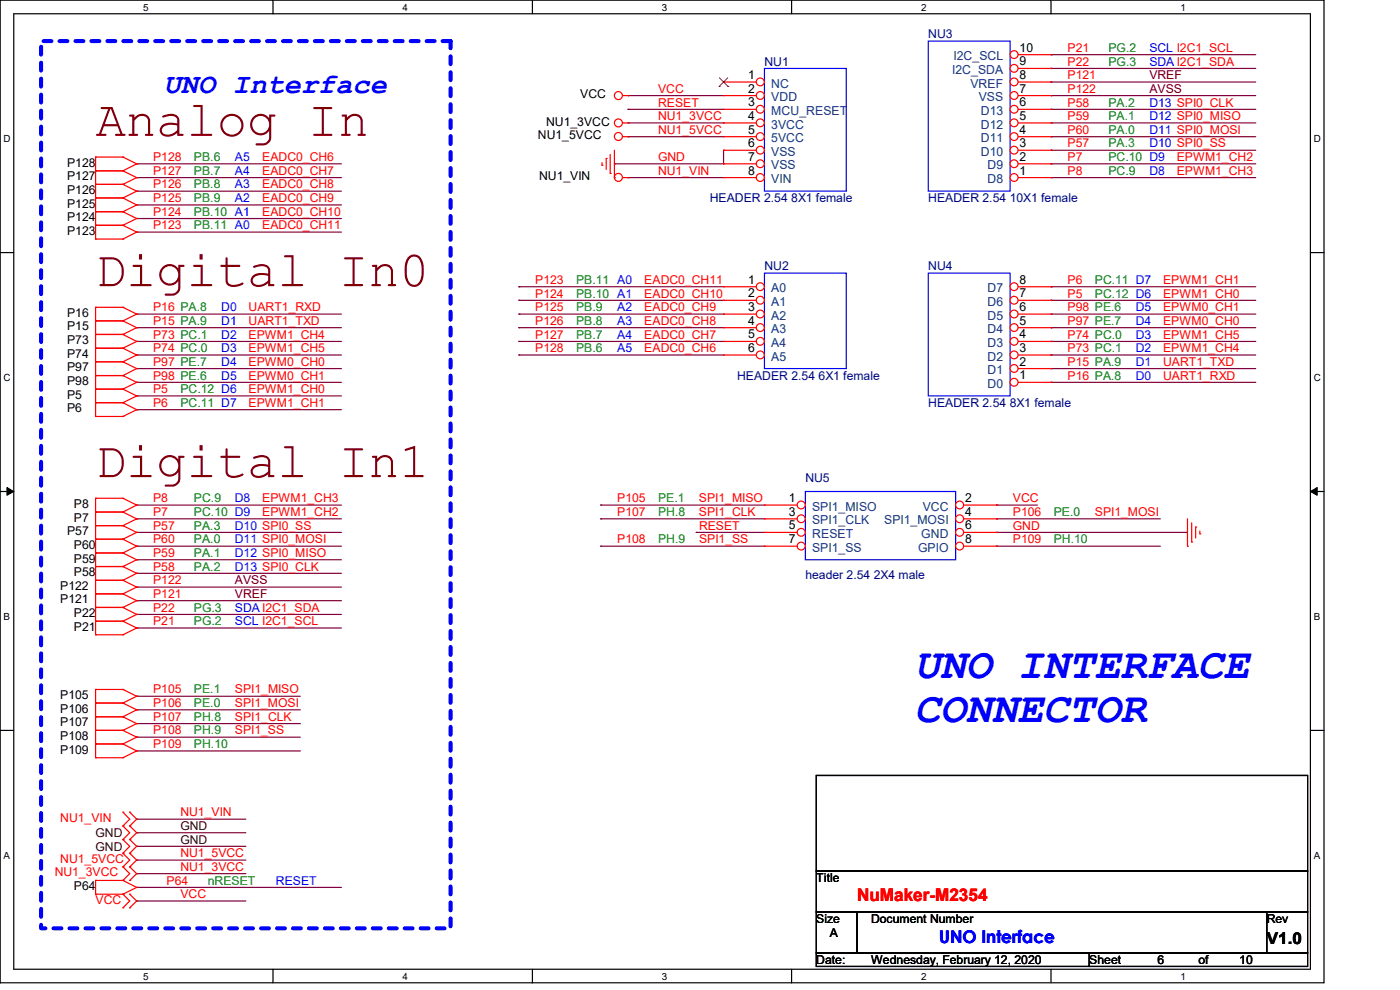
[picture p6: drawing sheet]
<svg xmlns="http://www.w3.org/2000/svg" width="297mm" height="210mm" viewBox="0 0 297 210" stroke-linecap="round" stroke-linejoin="round" font-family="sans-serif">
<path d="M0 0h280.9v208.5h-280.9zM2.9 2.9h275.1v202.7h-275.1z" fill="none" stroke="#000" stroke-width=".25"/>
<g fill="#fff">
<path d="M30.4 .3h1.1v2.4h-1.1z"/>
<path d="M30.4 205.9h1.1v2.3h-1.1z"/>
</g>
<path d="M57.9 0v2.9M57.9 205.6v2.9" fill="none" stroke="#000" stroke-width=".25"/>
<g fill="#fff">
<path d="M85.4 .3h1.1v2.4h-1.1z"/>
<path d="M85.4 205.9h1.1v2.3h-1.1z"/>
</g>
<path d="M112.9 0v2.9M112.9 205.6v2.9" fill="none" stroke="#000" stroke-width=".25"/>
<g fill="#fff">
<path d="M140.4 .3h1.2v2.4h-1.2z"/>
<path d="M140.4 205.9h1.2v2.3h-1.2z"/>
</g>
<path d="M167.9 0v2.9M167.9 205.6v2.9" fill="none" stroke="#000" stroke-width=".25"/>
<g fill="#fff">
<path d="M195.4 .3h1.2v2.4h-1.2z"/>
<path d="M195.4 205.9h1.2v2.3h-1.2z"/>
</g>
<path d="M223 0v2.9M223 205.6v2.9" fill="none" stroke="#000" stroke-width=".25"/>
<g fill="#fff">
<path d="M250.4 .3h1.2v2.4h-1.2z"/>
<path d="M250.4 205.9h1.2v2.3h-1.2z"/>
<path d="M.8 28.2h1.4v2.4h-1.4z"/>
<path d="M278.7 28.2h1.5v2.4h-1.5z"/>
<path d="M.8 78.9h1.4v2.3h-1.4z"/>
<path d="M278.7 78.9h1.5v2.3h-1.5z"/>
</g>
<path d="M0 53.6h2.9M278 53.6h2.9" fill="none" stroke="#000" stroke-width=".25"/>
<g fill="#fff">
<path d="M.8 129.6h1.3v2.3h-1.3z"/>
<path d="M278.7 129.6h1.4v2.3h-1.4z"/>
</g>
<path d="M0 104.3h2.9M278 104.3h2.9" fill="none" stroke="#000" stroke-width=".25"/>
<path d="M1.5 103.4l1.4 .9-1.4 .8zM278 104.3l1.4-.9v1.7z" fill="#000" stroke="#000" stroke-width=".21"/>
<g fill="#fff">
<path d="M.8 180.3h1.3v2.3h-1.3z"/>
<path d="M278.7 180.3h1.4v2.3h-1.4z"/>
</g>
<path d="M0 154.9h2.9M278 154.9h2.9M173.2 164.5h104.2v20.3h-104.2zM173.2 184.8h104.2v8.7h-104.2zM173.2 193.5h8.7v8.6h-8.7zM181.9 193.5h86.8v8.6h-86.8zM268.7 193.5h8.7v8.6h-8.7zM173.2 202.1h57.9v2.9h-57.9zM231.1 202.1h46.3v2.9h-46.3z" fill="none" stroke="#000" stroke-width=".25"/>
<path d="M8.7 8.7h86.9v188.2h-86.9z" fill="none" stroke="#00f" stroke-width=".85" stroke-dasharray="1.7 1.7"/>
<g fill="none" stroke="#800040" stroke-width=".25">
<path d="M223 17.4h.1M223 14.5h.1M223 11.6h.1M223 17.4h43.4M223 14.5h43.4M223 11.6h43.4M29 34.8h.1M29 37.7h.1M29 34.8h43.4M29 37.7h43.4M130.3 34.8h.1M133.2 23.2h.1"/>
<path d="M133.2 29h.1M133.2 20.3h.1M133.2 26.1h.1M133.2 37.7h.1M133.2 23.2h20.3M133.2 29h20.3M133.2 20.3h20.3M133.2 26.1h20.3M133.2 37.7h20.3M153.5 31.9h.1M153.5 31.9v2.9h-23.2M223 20.3h.1"/>
<path d="M223 37.7h.1M223 34.8h.1M223 31.9h.1M223 29h.1M223 26.1h.1M223 23.2h.1M223 23.2h43.4M223 29h43.4M223 20.3h43.4M223 34.8h43.4M223 26.1h43.4M223 37.7h43.4"/>
<path d="M223 31.9h43.4M29 40.6h.1M29 43.5h.1M29 46.4h.1M29 49.2h.1M29 40.6h43.4M29 43.5h43.4M29 46.4h43.4M29 49.2h43.4M29 75.3h.1M29 78.2h.1M29 72.4h.1"/>
<path d="M29 69.5h.1M29 66.6h.1M29 66.6h43.4M29 69.5h43.4M29 72.4h43.4M29 75.3h43.4M29 78.2h43.4M110.1 60.8h.1M110.1 63.7h.1M110.1 66.6h.1M110.1 69.5h.1M110.1 72.4h.1"/>
<path d="M110.1 75.3h.1M110.1 60.8h43.4M110.1 63.7h43.4M110.1 66.6h43.4M110.1 69.5h43.4M110.1 72.4h43.4M110.1 75.3h43.4M223 78.2h.1M223 75.3h.1M223 72.4h.1M223 69.5h.1M223 66.6h.1"/>
<path d="M223 63.7h.1M223 60.8h.1M223 60.8h43.4M223 63.7h43.4M223 66.6h43.4M223 69.5h43.4M223 72.4h43.4M223 75.3h43.4M223 78.2h43.4M29 86.9h.1M29 81.1h.1M29 84h.1"/>
<path d="M29 81.1h43.4M29 86.9h43.4M29 84h43.4M223 81.1h.1M223 81.1h43.4M29 107.1h.1M29 110.1h.1M29 112.9h.1M29 115.9h.1M29 118.7h.1M29 112.9h43.4M29 110.1h43.4"/>
<path d="M29 107.1h43.4M29 115.9h43.4M29 118.7h43.4M127.4 110.1h.1M127.4 107.1h.1M127.4 115.9h.1M127.4 110.1h34.8M127.4 107.1h34.8M127.4 115.9h34.8M147.7 112.9h.1M147.7 112.9h14.5M211.4 112.9h.1"/>
<path d="M211.4 110.1h.1M211.4 107.1h.1M211.4 115.9h.1M211.4 112.9h40.5M211.4 110.1h34.8M211.4 107.1h8.7M211.4 115.9h34.8M29 121.6h.1M29 124.5h.1M29 133.2h.1M29 130.3h.1M29 127.4h.1"/>
<path d="M29 121.6h43.4M29 124.5h43.4M29 133.2h43.4M29 130.3h43.4M29 127.4h43.4M29 150.6h.1M29 147.7h.1M29 153.5h.1M29 156.4h.1M29 159.3h.1M29 150.6h34.7M29 147.7h34.7"/>
<path d="M29 153.5h34.7M29 156.4h34.7M29 159.3h34.7M29 176.7h.1M29 179.5h.1M29 173.8h.1M29 176.7h23.2M29 179.5h23.2M29 173.8h23.2M29 182.5h.1M29 185.3h.1M29 191.1h.1"/>
<path d="M29 188.3h.1M29 182.5h23.2M29 185.3h23.2M29 191.1h23.2M29 188.3h43.4"/>
</g>
<g fill="none" stroke="#f00" stroke-width=".25">
<path d="M20.3 36.2h.1M20.3 33.3h.1M20.3 39.1h.1M20.3 33.3v17.4M20.3 33.3h5.8M20.3 36.2h5.8M20.3 39.1h5.8M26.1 33.3h.1M26.1 36.2h.1M26.1 39.1h.1M26.1 33.3l2.9 1.5M26.1 36.2l2.9 1.5"/>
<path d="M26.1 39.1l2.9 1.5M29 34.8h.1M29 37.7h.1M29 34.8l-2.9 1.4M29 37.7l-2.9 1.4M127.7 35.1h.1M127.7 34.5v.6M128.6 33.6h.1M128.6 33.6v2.3M129.5 36.8h.1M129.5 32.8v4M130.3 37.7h.1"/>
<path d="M130.3 31.9v5.8M132.1 37.7h1.1M132.1 20.3h1.1M132.1 26.1h1.1M132.1 29h1.1M133.2 37.7h.1M133.2 20.3h.1M133.2 26.1h.1M133.2 29h.1M20.3 42h.1M20.3 44.9h.1M20.3 50.7h.1"/>
<path d="M20.3 47.8h.1M20.3 42h5.8M20.3 44.9h5.8M20.3 47.8h5.8M20.3 50.7h5.8M26.1 42h.1M26.1 44.9h.1M26.1 47.8h.1M26.1 50.7h.1M26.1 42l2.9 1.5M26.1 47.8l2.9 1.4M26.1 44.9l2.9 1.5"/>
<path d="M29 40.6h.1M29 43.5h.1M29 49.2h.1M29 46.4h.1M29 40.6l-2.9 1.4M29 43.5l-2.9 1.4M29 49.2l-2.9 1.5M29 46.4l-2.9 1.4M20.3 79.7h.1M20.3 76.8h.1M20.3 73.9h.1M20.3 71h.1"/>
<path d="M20.3 68.1h.1M20.3 65.2h.1M20.3 65.2v23.1M20.3 79.7h5.8M20.3 73.9h5.8M20.3 76.8h5.8M20.3 71h5.8M20.3 68.1h5.8M20.3 65.2h5.8M26.1 79.7h.1M26.1 73.9h.1M26.1 76.8h.1"/>
<path d="M26.1 71h.1M26.1 68.1h.1M26.1 65.2h.1M26.1 79.7l2.9 1.4M26.1 73.9l2.9 1.4M26.1 76.8l2.9 1.4M26.1 71l2.9 1.4M26.1 68.1l2.9 1.4M26.1 65.2l2.9 1.4M29 75.3h.1M29 78.2h.1M29 72.4h.1"/>
<path d="M29 69.5h.1M29 66.6h.1M29 75.3l-2.9 1.5M29 78.2l-2.9 1.5M29 72.4l-2.9 1.5M29 69.5l-2.9 1.5M29 66.6l-2.9 1.5M20.3 88.3h.1M20.3 85.4h.1M20.3 82.5h.1M20.3 85.4h5.8M20.3 88.3h5.8"/>
<path d="M20.3 82.5h5.8M26.1 85.4h.1M26.1 88.3h.1M26.1 82.5h.1M26.1 85.4l2.9 1.5M26.1 82.5l2.9 1.5M29 86.9h.1M29 81.1h.1M29 84h.1M29 86.9l-2.9 1.4M29 81.1l-2.9 1.4M29 84l-2.9 1.4"/>
<path d="M20.3 114.4h.1M20.3 111.5h.1M20.3 117.3h.1M20.3 108.6h.1M20.3 105.7h.1M20.3 111.5h5.8M20.3 114.4h5.8M20.3 105.7v29M20.3 117.3h5.8M20.3 105.7h5.8M20.3 108.6h5.8M26.1 111.5h.1"/>
<path d="M26.1 114.4h.1M26.1 117.3h.1M26.1 105.7h.1M26.1 108.6h.1M26.1 111.5l2.9 1.4M26.1 114.4l2.9 1.5M26.1 117.3l2.9 1.4M26.1 105.7l2.9 1.4M26.1 108.6l2.9 1.5M29 112.9h.1M29 115.9h.1M29 118.7h.1"/>
<path d="M29 107.1h.1M29 110.1h.1M29 112.9l-2.9 1.5M29 115.9l-2.9 1.4M29 118.7l-2.9 1.5M29 107.1l-2.9 1.5M29 110.1l-2.9 1.4M251.9 115.9h.1M251.9 110.1v5.8M252.8 115h.1M252.8 110.9v4.1M253.7 111.8h.1"/>
<path d="M253.7 111.8v2.3M254.6 113.2h.1M254.6 112.6v.6M20.3 123.1h.1M20.3 120.2h.1M20.3 126h.1M20.3 134.7h.1M20.3 131.8h.1M20.3 128.9h.1M20.3 120.2h5.8M20.3 123.1h5.8M20.3 126h5.8"/>
<path d="M20.3 131.8h5.8M20.3 134.7h5.8M20.3 128.9h5.8M26.1 120.2h.1M26.1 123.1h.1M26.1 126h.1M26.1 131.8h.1M26.1 134.7h.1M26.1 128.9h.1M26.1 120.2l2.9 1.4M26.1 123.1l2.9 1.4M26.1 131.8l2.9 1.4"/>
<path d="M26.1 128.9l2.9 1.4M26.1 126l2.9 1.4M29 121.6h.1M29 124.5h.1M29 133.2h.1M29 130.3h.1M29 127.4h.1M29 121.6l-2.9 1.5M29 124.5l-2.9 1.5M29 133.2l-2.9 1.5M29 130.3l-2.9 1.5M29 127.4l-2.9 1.5"/>
<path d="M20.3 149.1h.1M20.3 146.3h.1M20.3 154.9h.1M20.3 152.1h.1M20.3 157.8h.1M20.3 146.3v14.4M20.3 146.3h5.8M20.3 149.1h5.8M20.3 152.1h5.8M20.3 154.9h5.8M20.3 157.8h5.8M26.1 146.3h.1"/>
<path d="M26.1 149.1h.1M26.1 152.1h.1M26.1 154.9h.1M26.1 157.8h.1M26.1 146.3l2.9 1.4M26.1 152.1l2.9 1.4M26.1 149.1l2.9 1.5M26.1 154.9l2.9 1.5M26.1 157.8l2.9 1.5M29 147.7h.1M29 153.5h.1M29 150.6h.1"/>
<path d="M29 156.4h.1M29 159.3h.1M29 147.7l-2.9 1.4M29 153.5l-2.9 1.4M29 150.6l-2.9 1.5M29 156.4l-2.9 1.4M29 159.3l-2.9 1.4M20.3 160.7h.1M20.3 160.7h5.8M26.1 160.7h.1M26.1 175.2h.1M26.1 178.1h.1"/>
<path d="M26.1 172.3h.1M26.1 175.2l1.4 1.5-1.4 1.4M26.1 178.1l1.4 1.4-1.4 1.5M26.1 172.3l1.4 1.5-1.4 1.4M27.5 178.1h.1M27.5 175.2h.1M27.5 172.3h.1M27.5 175.2l1.5 1.5-1.5 1.4M27.5 178.1l1.5 1.4-1.5 1.5M27.5 172.3l1.5 1.5-1.5 1.4M20.3 189.7h.1M20.3 186.8h.1"/>
<path d="M20.3 186.8v2.9M20.3 186.8h5.8M20.3 189.7h5.8M26.1 186.8h.1M26.1 189.7h.1M26.1 181h.1M26.1 183.9h.1M26.1 192.6h.1M26.1 186.8l2.9 1.5M26.1 181l1.4 1.5-1.4 1.4M26.1 183.9l1.4 1.4-1.4 1.5M26.1 189.7l1.4 1.4-1.4 1.5"/>
<path d="M27.5 181h.1M27.5 183.9h.1M27.5 186.8h.1M27.5 192.6h.1M27.5 189.7h.1M27.5 181l1.5 1.5-1.5 1.4M27.5 183.9l1.5 1.4-1.5 1.5M27.5 189.7l1.5 1.4-1.5 1.5M29 188.3h.1M29 188.3l-2.9 1.4"/>
<circle cx="131.2" cy="29" r=".85"/>
<circle cx="131.2" cy="37.6" r=".85"/>
<circle cx="131.2" cy="26.1" r=".85"/>
<circle cx="131.2" cy="20.3" r=".85"/>
</g>
<path d="M162.2 14.5h17.3v26.1h-17.3z" fill="none" stroke="#00f" stroke-width=".25"/>
<circle cx="161.3" cy="17.4" r=".84" fill="#fff" stroke="#f00" stroke-width=".25"/>
<path d="M153.5 17.4h.1M153.5 17.4h6.9" fill="none" stroke="#f00" stroke-width=".25"/>
<path d="M152.6 18.3h.1M152.6 16.5l1.8 1.8M154.4 16.5l-1.8 1.8M154.4 18.3h.1" fill="none" stroke="#804000" stroke-width=".21"/>
<circle cx="161.3" cy="20.3" r=".84" fill="#fff" stroke="#f00" stroke-width=".25"/>
<path d="M153.5 20.3h.1M153.5 20.3h6.9" fill="none" stroke="#f00" stroke-width=".25"/>
<circle cx="161.3" cy="23.2" r=".84" fill="#fff" stroke="#f00" stroke-width=".25"/>
<path d="M153.5 23.2h.1M153.5 23.2h6.9" fill="none" stroke="#f00" stroke-width=".25"/>
<circle cx="161.3" cy="26.1" r=".84" fill="#fff" stroke="#f00" stroke-width=".25"/>
<path d="M153.5 26.1h.1M153.5 26.1h6.9" fill="none" stroke="#f00" stroke-width=".25"/>
<circle cx="161.3" cy="29" r=".84" fill="#fff" stroke="#f00" stroke-width=".25"/>
<path d="M153.5 29h.1M153.5 29h6.9" fill="none" stroke="#f00" stroke-width=".25"/>
<circle cx="161.3" cy="31.9" r=".84" fill="#fff" stroke="#f00" stroke-width=".25"/>
<path d="M153.5 31.9h.1M153.5 31.9h6.9" fill="none" stroke="#f00" stroke-width=".25"/>
<circle cx="161.3" cy="34.7" r=".84" fill="#fff" stroke="#f00" stroke-width=".25"/>
<path d="M153.5 34.8h.1M153.5 34.8h6.9" fill="none" stroke="#f00" stroke-width=".25"/>
<circle cx="161.3" cy="37.7" r=".84" fill="#fff" stroke="#f00" stroke-width=".25"/>
<path d="M153.5 37.7h.1M153.5 37.7h6.9" fill="none" stroke="#f00" stroke-width=".25"/>
<path d="M162.2 58h17.3v20.2h-17.3z" fill="none" stroke="#00f" stroke-width=".25"/>
<circle cx="161.3" cy="60.8" r=".84" fill="#fff" stroke="#f00" stroke-width=".25"/>
<path d="M153.5 60.8h.1M153.5 60.8h6.9" fill="none" stroke="#f00" stroke-width=".25"/>
<circle cx="161.3" cy="63.7" r=".84" fill="#fff" stroke="#f00" stroke-width=".25"/>
<path d="M153.5 63.7h.1M153.5 63.7h6.9" fill="none" stroke="#f00" stroke-width=".25"/>
<circle cx="161.3" cy="66.6" r=".84" fill="#fff" stroke="#f00" stroke-width=".25"/>
<path d="M153.5 66.6h.1M153.5 66.6h6.9" fill="none" stroke="#f00" stroke-width=".25"/>
<circle cx="161.3" cy="69.5" r=".84" fill="#fff" stroke="#f00" stroke-width=".25"/>
<path d="M153.5 69.5h.1M153.5 69.5h6.9" fill="none" stroke="#f00" stroke-width=".25"/>
<circle cx="161.3" cy="72.4" r=".84" fill="#fff" stroke="#f00" stroke-width=".25"/>
<path d="M153.5 72.4h.1M153.5 72.4h6.9" fill="none" stroke="#f00" stroke-width=".25"/>
<circle cx="161.3" cy="75.3" r=".84" fill="#fff" stroke="#f00" stroke-width=".25"/>
<path d="M153.5 75.3h.1M153.5 75.3h6.9" fill="none" stroke="#f00" stroke-width=".25"/>
<path d="M170.9 104.3h31.8v14.4h-31.8z" fill="none" stroke="#00f" stroke-width=".25"/>
<circle cx="170" cy="107.1" r=".84" fill="#fff" stroke="#f00" stroke-width=".25"/>
<path d="M162.2 107.1h.1M162.2 107.1h6.9" fill="none" stroke="#f00" stroke-width=".25"/>
<circle cx="203.6" cy="107.1" r=".84" fill="#fff" stroke="#f00" stroke-width=".25"/>
<path d="M204.5 107.1h6.9M211.4 107.1h.1" fill="none" stroke="#f00" stroke-width=".25"/>
<circle cx="170" cy="110.1" r=".84" fill="#fff" stroke="#f00" stroke-width=".25"/>
<path d="M162.2 110.1h.1M162.2 110.1h6.9" fill="none" stroke="#f00" stroke-width=".25"/>
<circle cx="203.6" cy="110.1" r=".84" fill="#fff" stroke="#f00" stroke-width=".25"/>
<path d="M204.5 110.1h6.9M211.4 110.1h.1" fill="none" stroke="#f00" stroke-width=".25"/>
<circle cx="170" cy="112.9" r=".84" fill="#fff" stroke="#f00" stroke-width=".25"/>
<path d="M162.2 112.9h.1M162.2 112.9h6.9" fill="none" stroke="#f00" stroke-width=".25"/>
<circle cx="203.6" cy="112.9" r=".84" fill="#fff" stroke="#f00" stroke-width=".25"/>
<path d="M204.5 112.9h6.9M211.4 112.9h.1" fill="none" stroke="#f00" stroke-width=".25"/>
<circle cx="170" cy="115.9" r=".84" fill="#fff" stroke="#f00" stroke-width=".25"/>
<path d="M162.2 115.9h.1M162.2 115.9h6.9" fill="none" stroke="#f00" stroke-width=".25"/>
<circle cx="203.6" cy="115.9" r=".84" fill="#fff" stroke="#f00" stroke-width=".25"/>
<path d="M204.5 115.9h6.9M211.4 115.9h.1" fill="none" stroke="#f00" stroke-width=".25"/>
<path d="M196.9 58h17.4v26h-17.4z" fill="none" stroke="#00f" stroke-width=".25"/>
<circle cx="215.1" cy="81.1" r=".84" fill="#fff" stroke="#f00" stroke-width=".25"/>
<path d="M216 81.1h7M223 81.1h.1" fill="none" stroke="#f00" stroke-width=".25"/>
<circle cx="215.1" cy="78.2" r=".84" fill="#fff" stroke="#f00" stroke-width=".25"/>
<path d="M216 78.2h7M223 78.2h.1" fill="none" stroke="#f00" stroke-width=".25"/>
<circle cx="215.1" cy="75.3" r=".84" fill="#fff" stroke="#f00" stroke-width=".25"/>
<path d="M216 75.3h7M223 75.3h.1" fill="none" stroke="#f00" stroke-width=".25"/>
<circle cx="215.1" cy="72.4" r=".84" fill="#fff" stroke="#f00" stroke-width=".25"/>
<path d="M216 72.4h7M223 72.4h.1" fill="none" stroke="#f00" stroke-width=".25"/>
<circle cx="215.1" cy="69.5" r=".84" fill="#fff" stroke="#f00" stroke-width=".25"/>
<path d="M216 69.5h7M223 69.5h.1" fill="none" stroke="#f00" stroke-width=".25"/>
<circle cx="215.1" cy="66.6" r=".84" fill="#fff" stroke="#f00" stroke-width=".25"/>
<path d="M216 66.6h7M223 66.6h.1" fill="none" stroke="#f00" stroke-width=".25"/>
<circle cx="215.1" cy="63.7" r=".84" fill="#fff" stroke="#f00" stroke-width=".25"/>
<path d="M216 63.7h7M223 63.7h.1" fill="none" stroke="#f00" stroke-width=".25"/>
<circle cx="215.1" cy="60.8" r=".84" fill="#fff" stroke="#f00" stroke-width=".25"/>
<path d="M216 60.8h7M223 60.8h.1" fill="none" stroke="#f00" stroke-width=".25"/>
<path d="M196.9 8.7h17.4v31.9h-17.4z" fill="none" stroke="#00f" stroke-width=".25"/>
<circle cx="215.1" cy="37.7" r=".84" fill="#fff" stroke="#f00" stroke-width=".25"/>
<path d="M216 37.7h7M223 37.7h.1" fill="none" stroke="#f00" stroke-width=".25"/>
<circle cx="215.1" cy="34.7" r=".84" fill="#fff" stroke="#f00" stroke-width=".25"/>
<path d="M216 34.8h7M223 34.8h.1" fill="none" stroke="#f00" stroke-width=".25"/>
<circle cx="215.1" cy="31.9" r=".84" fill="#fff" stroke="#f00" stroke-width=".25"/>
<path d="M216 31.9h7M223 31.9h.1" fill="none" stroke="#f00" stroke-width=".25"/>
<circle cx="215.1" cy="29" r=".84" fill="#fff" stroke="#f00" stroke-width=".25"/>
<path d="M216 29h7M223 29h.1" fill="none" stroke="#f00" stroke-width=".25"/>
<circle cx="215.1" cy="26.1" r=".84" fill="#fff" stroke="#f00" stroke-width=".25"/>
<path d="M216 26.1h7M223 26.1h.1" fill="none" stroke="#f00" stroke-width=".25"/>
<circle cx="215.1" cy="23.2" r=".84" fill="#fff" stroke="#f00" stroke-width=".25"/>
<path d="M216 23.2h7M223 23.2h.1" fill="none" stroke="#f00" stroke-width=".25"/>
<circle cx="215.1" cy="20.3" r=".84" fill="#fff" stroke="#f00" stroke-width=".25"/>
<path d="M216 20.3h7M223 20.3h.1" fill="none" stroke="#f00" stroke-width=".25"/>
<circle cx="215.1" cy="17.4" r=".84" fill="#fff" stroke="#f00" stroke-width=".25"/>
<path d="M216 17.4h7M223 17.4h.1" fill="none" stroke="#f00" stroke-width=".25"/>
<circle cx="215.1" cy="14.5" r=".84" fill="#fff" stroke="#f00" stroke-width=".25"/>
<path d="M216 14.5h7M223 14.5h.1" fill="none" stroke="#f00" stroke-width=".25"/>
<circle cx="215.1" cy="11.6" r=".84" fill="#fff" stroke="#f00" stroke-width=".25"/>
<path d="M216 11.6h7M223 11.6h.1" fill="none" stroke="#f00" stroke-width=".25"/>
<g font-size="10.7" fill="#800000">
<text x="20.3" y="28.8">Analog In</text>
<text x="20.3" y="60.7">Digital In0</text>
<text x="20.3" y="101.2">Digital In1</text>
</g>
<g font-size="9.2" fill="#00f">
<text x="194" y="143.9">UNO INTERFACE</text>
<text x="194" y="153.2">CONNECTOR</text>
</g>
<text font-size="6.1" fill="#00f" x="34.8" y="19.7">UNO Interface</text>
<text font-size="3.7" fill="#f00" x="181.9" y="191.1">NuMaker-M2354</text>
<text font-size="3.7" fill="#00f" x="199.3" y="200">UNO Interface</text>
<text font-size="3.5" x="268.7" y="200.2">V1.0</text>
<g font-size="2.6" fill="#000080">
<text x="196.9" y="8.1">NU3</text>
<text x="162.2" y="13.9">NU1</text>
<text x="150.6" y="42.9">HEADER 2.54 8X1 female</text>
<text x="196.9" y="42.9">HEADER 2.54 10X1 female</text>
<text x="162.2" y="57.4">NU2</text>
<text x="196.9" y="57.4">NU4</text>
<text x="156.4" y="80.5">HEADER 2.54 6X1 female</text>
<text x="196.9" y="86.3">HEADER 2.54 8X1 female</text>
<text x="170.9" y="102.2">NU5</text>
<text x="170.9" y="122.8">header 2.54 2X4 male</text>
</g>
<g font-size="2.6">
<text x="216.3" y="11">10</text>
<text x="158.7" y="16.8">1</text>
<text x="216.3" y="16.8">8</text>
<text x="216.3" y="13.9">9</text>
<text x="123.1" y="20.9">VCC</text>
<text x="158.7" y="19.6">2</text>
<text x="158.7" y="22.6">3</text>
<text x="216.3" y="22.6">6</text>
<text x="216.3" y="19.6">7</text>
<text x="114.1" y="29.6">NU1_5VCC</text>
<text x="115.9" y="26.7">NU1_3VCC</text>
<text x="158.7" y="25.4">4</text>
<text x="158.7" y="28.4">5</text>
<text x="216.3" y="28.4">4</text>
<text x="216.3" y="25.4">5</text>
<text x="14.2" y="35.3">P128</text>
<text x="158.7" y="31.2">6</text>
<text x="158.7" y="34.1">7</text>
<text x="216.3" y="34.1">2</text>
<text x="216.3" y="31.2">3</text>
<text x="14.2" y="38.3">P127</text>
<text x="14.2" y="41.1">P126</text>
<text x="114.4" y="38.3">NU1_VIN</text>
<text x="158.7" y="37">8</text>
<text x="216.3" y="37">1</text>
<text x="14.2" y="44.1">P125</text>
<text x="14.2" y="46.9">P124</text>
<text x="14.2" y="49.8">P123</text>
<text x="158.7" y="60.2">1</text>
<text x="158.7" y="63.1">2</text>
<text x="158.7" y="66">3</text>
<text x="216.3" y="66">6</text>
<text x="216.3" y="63.1">7</text>
<text x="216.3" y="60.2">8</text>
<text x="14.2" y="70.1">P15</text>
<text x="14.2" y="67.2">P16</text>
<text x="158.7" y="68.9">4</text>
<text x="158.7" y="71.8">5</text>
<text x="216.3" y="71.8">4</text>
<text x="216.3" y="68.9">5</text>
<text x="14.2" y="75.9">P74</text>
<text x="14.2" y="73">P73</text>
<text x="158.7" y="74.7">6</text>
<text x="216.3" y="77.6">2</text>
<text x="216.3" y="74.7">3</text>
<text x="14.2" y="81.7">P98</text>
<text x="14.2" y="78.8">P97</text>
<text x="216.3" y="80.5">1</text>
<text x="14.2" y="87.5">P6</text>
<text x="14.2" y="84.6">P5</text>
<text x="15.7" y="107.7">P8</text>
<text x="167.4" y="106.5">1</text>
<text x="204.8" y="106.5">2</text>
<text x="14.2" y="113.5">P57</text>
<text x="15.7" y="110.7">P7</text>
<text x="167.4" y="109.4">3</text>
<text x="167.4" y="112.3">5</text>
<text x="204.8" y="109.4">4</text>
<text x="204.8" y="112.3">6</text>
<text x="15.7" y="116.5">P60</text>
<text x="15.7" y="119.3">P59</text>
<text x="167.4" y="115.2">7</text>
<text x="204.8" y="115.2">8</text>
<text x="12.8" y="125.1">P122</text>
<text x="15.7" y="122.2">P58</text>
<text x="12.8" y="128">P121</text>
<text x="15.7" y="130.9">P22</text>
<text x="15.7" y="133.8">P21</text>
<text x="12.8" y="148.3">P105</text>
<text x="12.8" y="154.1">P107</text>
<text x="12.8" y="151.2">P106</text>
<text x="12.8" y="157">P108</text>
<text x="12.8" y="159.9">P109</text>
<text x="15.7" y="188.8">P64</text>
<text x="173.2" y="187.1">Title</text>
<text x="173.2" y="195.8">Size</text>
<text x="184.8" y="195.8">Document Number</text>
<text x="268.7" y="195.8">Rev</text>
<text x="176.1" y="198.7">A</text>
<text x="173.2" y="204.5">Date:</text>
<text x="184.8" y="204.5">Wednesday, February 12, 2020</text>
<text x="231.1" y="204.5">Sheet</text>
<text x="245.6" y="204.5">6</text>
<text x="254.3" y="204.5">of</text>
<text x="262.9" y="204.5">10</text>
</g>
<g font-size="2.6" fill="#f00">
<text x="226.5" y="11">P21</text>
<text x="226.5" y="16.8">P121</text>
<text x="226.5" y="13.9">P22</text>
<text x="139.6" y="22.6">RESET</text>
<text x="139.6" y="19.7">VCC</text>
<text x="226.5" y="19.7">P122</text>
<text x="226.5" y="22.6">P58</text>
<text x="139.6" y="28.4">NU1_5VCC</text>
<text x="139.6" y="25.5">NU1_3VCC</text>
<text x="226.5" y="28.4">P60</text>
<text x="226.5" y="25.5">P59</text>
<text x="32.5" y="34.2">P128</text>
<text x="55.6" y="34.2">EADC0_CH6</text>
<text x="139.6" y="34.2">GND</text>
<text x="226.5" y="34.2">P7</text>
<text x="226.5" y="31.3">P57</text>
<text x="249.6" y="34.2">EPWM1_CH2</text>
<text x="32.5" y="37.1">P127</text>
<text x="32.5" y="40">P126</text>
<text x="55.6" y="37.1">EADC0_CH7</text>
<text x="55.6" y="40">EADC0_CH8</text>
<text x="139.6" y="37.1">NU1_VIN</text>
<text x="226.5" y="37.1">P8</text>
<text x="249.6" y="37.1">EPWM1_CH3</text>
<text x="32.5" y="42.9">P125</text>
<text x="32.5" y="45.8">P124</text>
<text x="55.6" y="42.9">EADC0_CH9</text>
<text x="55.6" y="45.8">EADC0_CH10</text>
<text x="32.5" y="48.6">P123</text>
<text x="55.6" y="48.6">EADC0_CH11</text>
<text x="113.5" y="60.2">P123</text>
<text x="113.5" y="63.1">P124</text>
<text x="136.7" y="60.2">EADC0_CH11</text>
<text x="136.7" y="63.1">EADC0_CH10</text>
<text x="226.5" y="63.1">P5</text>
<text x="226.5" y="60.2">P6</text>
<text x="246.8" y="63.1">EPWM1_CH0</text>
<text x="246.8" y="60.2">EPWM1_CH1</text>
<text x="32.5" y="71.8">P73 PC.1</text>
<text x="32.5" y="68.9">P15 PA.9</text>
<text x="32.5" y="66">P16 PA.8</text>
<text x="52.7" y="71.8">EPWM1_CH4</text>
<text x="52.7" y="68.9">UART1_TXD</text>
<text x="52.7" y="66">UART1_RXD</text>
<text x="113.5" y="66">P125</text>
<text x="113.5" y="68.9">P126</text>
<text x="113.5" y="71.8">P127</text>
<text x="136.7" y="66">EADC0_CH9</text>
<text x="136.7" y="68.9">EADC0_CH8</text>
<text x="136.7" y="71.8">EADC0_CH7</text>
<text x="226.5" y="71.8">P74 PC.0</text>
<text x="226.5" y="68.9">P97 PE.7</text>
<text x="226.5" y="66">P98 PE.6</text>
<text x="246.8" y="71.8">EPWM1_CH5</text>
<text x="246.8" y="68.9">EPWM0_CH0</text>
<text x="246.8" y="66">EPWM0_CH1</text>
<text x="32.5" y="74.7">P74 PC.0</text>
<text x="32.5" y="77.6">P97 PE.7</text>
<text x="52.7" y="74.7">EPWM1_CH5</text>
<text x="52.7" y="77.6">EPWM0_CH0</text>
<text x="113.5" y="74.7">P128</text>
<text x="136.7" y="74.7">EADC0_CH6</text>
<text x="226.5" y="77.6">P15 PA.9</text>
<text x="226.5" y="74.7">P73 PC.1</text>
<text x="246.8" y="77.6">UART1_TXD</text>
<text x="246.8" y="74.7">EPWM1_CH4</text>
<text x="32.5" y="80.5">P98 PE.6</text>
<text x="32.5" y="83.4">P5</text>
<text x="52.7" y="80.5">EPWM0_CH1</text>
<text x="52.7" y="83.4">EPWM1_CH0</text>
<text x="226.5" y="80.5">P16 PA.8</text>
<text x="246.8" y="80.5">UART1_RXD</text>
<text x="32.5" y="86.3">P6</text>
<text x="52.7" y="86.3">EPWM1_CH1</text>
<text x="32.5" y="106.6">P8</text>
<text x="55.6" y="106.6">EPWM1_CH3</text>
<text x="130.9" y="106.6">P105</text>
<text x="148.3" y="106.6">SPI1_MISO</text>
<text x="214.9" y="106.6">VCC</text>
<text x="32.5" y="109.5">P7</text>
<text x="32.5" y="112.4">P57</text>
<text x="55.6" y="109.5">EPWM1_CH2</text>
<text x="130.9" y="109.5">P107</text>
<text x="148.3" y="109.5">SPI1_CLK</text>
<text x="148.3" y="112.4">RESET</text>
<text x="214.9" y="112.4">GND</text>
<text x="214.9" y="109.5">P106</text>
<text x="232.3" y="109.5">SPI1_MOSI</text>
<text x="32.5" y="115.3">P60</text>
<text x="32.5" y="118.2">P59</text>
<text x="130.9" y="115.3">P108</text>
<text x="148.3" y="115.3">SPI1_SS</text>
<text x="214.9" y="115.3">P109</text>
<text x="32.5" y="121">P58</text>
<text x="32.5" y="124">P122</text>
<text x="32.5" y="129.8">P22</text>
<text x="32.5" y="126.8">P121</text>
<text x="32.5" y="132.6">P21</text>
<text x="32.5" y="150">P106</text>
<text x="32.5" y="147.1">P105</text>
<text x="49.8" y="147.1">SPI1_MISO</text>
<text x="49.8" y="150">SPI1_MOSI</text>
<text x="32.5" y="152.9">P107</text>
<text x="32.5" y="155.8">P108</text>
<text x="49.8" y="152.9">SPI1_CLK</text>
<text x="49.8" y="155.8">SPI1_SS</text>
<text x="32.5" y="158.7">P109</text>
<text x="38.3" y="173.2">NU1_VIN</text>
<text x="12.8" y="174.4">NU1_VIN</text>
<text x="11.6" y="185.9">NU1_3VCC</text>
<text x="12.8" y="183">NU1_5VCC</text>
<text x="38.3" y="181.9">NU1_5VCC</text>
<text x="38.3" y="184.7">NU1_3VCC</text>
<text x="20.3" y="191.7">VCC</text>
<text x="35.3" y="187.7">P64</text>
<text x="38.3" y="190.5">VCC</text>
</g>
<g font-size="2.6" fill="#008000">
<text x="235.2" y="11">PG.2</text>
<text x="235.2" y="13.9">PG.3</text>
<text x="235.2" y="22.6">PA.2</text>
<text x="235.2" y="28.4">PA.0</text>
<text x="235.2" y="25.5">PA.1</text>
<text x="41.1" y="34.2">PB.6</text>
<text x="235.2" y="34.2">PC.10 D9</text>
<text x="235.2" y="31.3">PA.3</text>
<text x="41.1" y="37.1">PB.7</text>
<text x="41.1" y="40">PB.8</text>
<text x="235.2" y="37.1">PC.9</text>
<text x="41.1" y="42.9">PB.9</text>
<text x="41.1" y="45.8">PB.10 A1</text>
<text x="41.1" y="48.6">PB.11 A0</text>
<text x="122.2" y="60.2">PB.11 A0</text>
<text x="122.2" y="63.1">PB.10 A1</text>
<text x="232.3" y="63.1">PC.12 D6</text>
<text x="232.3" y="60.2">PC.11 D7</text>
<text x="122.2" y="66">PB.9</text>
<text x="122.2" y="68.9">PB.8</text>
<text x="122.2" y="71.8">PB.7</text>
<text x="122.2" y="74.7">PB.6</text>
<text x="38.3" y="83.4">PC.12 D6</text>
<text x="38.3" y="86.3">PC.11 D7</text>
<text x="41.1" y="106.6">PC.9</text>
<text x="139.6" y="106.6">PE.1</text>
<text x="41.1" y="109.5">PC.10 D9</text>
<text x="41.1" y="112.4">PA.3</text>
<text x="139.6" y="109.5">PH.8</text>
<text x="223.6" y="109.5">PE.0</text>
<text x="41.1" y="115.3">PA.0</text>
<text x="41.1" y="118.2">PA.1</text>
<text x="139.6" y="115.3">PH.9</text>
<text x="223.6" y="115.3">PH.10</text>
<text x="41.1" y="121">PA.2</text>
<text x="41.1" y="129.8">PG.3</text>
<text x="41.1" y="132.6">PG.2</text>
<text x="41.1" y="150">PE.0</text>
<text x="41.1" y="147.1">PE.1</text>
<text x="41.1" y="152.9">PH.8</text>
<text x="41.1" y="155.8">PH.9</text>
<text x="41.1" y="158.7">PH.10</text>
<text x="44.1" y="187.7">nRESET</text>
</g>
<g font-size="2.6" fill="#00f">
<text x="243.8" y="11">SCL I2C1_SCL</text>
<text x="243.8" y="13.9">SDA I2C1_SDA</text>
<text x="243.8" y="22.6">D13 SPI0_CLK</text>
<text x="243.8" y="28.4">D11 SPI0_MOSI</text>
<text x="243.8" y="25.5">D12 SPI0_MISO</text>
<text x="49.8" y="34.2">A5</text>
<text x="243.8" y="31.3">D10 SPI0_SS</text>
<text x="49.8" y="37.1">A4</text>
<text x="49.8" y="40">A3</text>
<text x="243.8" y="37.1">D8</text>
<text x="49.8" y="42.9">A2</text>
<text x="46.9" y="71.8">D2</text>
<text x="46.9" y="68.9">D1</text>
<text x="46.9" y="66">D0</text>
<text x="130.9" y="66">A2</text>
<text x="130.9" y="68.9">A3</text>
<text x="130.9" y="71.8">A4</text>
<text x="241" y="71.8">D3</text>
<text x="241" y="68.9">D4</text>
<text x="241" y="66">D5</text>
<text x="46.9" y="74.7">D3</text>
<text x="46.9" y="77.6">D4</text>
<text x="130.9" y="74.7">A5</text>
<text x="241" y="77.6">D1</text>
<text x="241" y="74.7">D2</text>
<text x="46.9" y="80.5">D5</text>
<text x="241" y="80.5">D0</text>
<text x="49.8" y="106.6">D8</text>
<text x="49.8" y="112.4">D10 SPI0_SS</text>
<text x="49.8" y="115.3">D11 SPI0_MOSI</text>
<text x="49.8" y="118.2">D12 SPI0_MISO</text>
<text x="49.8" y="121">D13 SPI0_CLK</text>
<text x="49.8" y="129.8">SDA I2C1_SDA</text>
<text x="49.8" y="132.6">SCL I2C1_SCL</text>
<text x="58.5" y="187.7">RESET</text>
</g>
<g font-size="2.6" fill="#004080">
<text x="202" y="15.7">I2C_SDA</text>
<text x="202.3" y="12.8">I2C_SCL</text>
<text x="163.6" y="18.6">NC</text>
<text x="163.6" y="21.5">VDD</text>
<text x="205.9" y="18.6">VREF</text>
<text x="207.6" y="21.5">VSS</text>
<text x="163.6" y="24.4">MCU_RESET</text>
<text x="163.6" y="27.3">3VCC</text>
<text x="208.1" y="27.3">D12</text>
<text x="208.1" y="24.4">D13</text>
<text x="163.6" y="30.2">5VCC</text>
<text x="163.6" y="33.1">VSS</text>
<text x="163.6" y="35.9">VSS</text>
<text x="208.1" y="33.1">D10</text>
<text x="208.1" y="30.2">D11</text>
<text x="209.5" y="35.9">D9</text>
<text x="163.6" y="38.9">VIN</text>
<text x="209.5" y="38.9">D8</text>
<text x="163.6" y="62">A0</text>
<text x="163.6" y="64.9">A1</text>
<text x="209.5" y="64.9">D6</text>
<text x="209.5" y="62">D7</text>
<text x="163.6" y="67.8">A2</text>
<text x="163.6" y="70.7">A3</text>
<text x="209.5" y="70.7">D4</text>
<text x="209.5" y="67.8">D5</text>
<text x="163.6" y="73.6">A4</text>
<text x="163.6" y="76.5">A5</text>
<text x="209.5" y="76.5">D2</text>
<text x="209.5" y="73.6">D3</text>
<text x="209.5" y="82.3">D0</text>
<text x="209.5" y="79.4">D1</text>
<text x="172.3" y="108.3">SPI1_MISO</text>
<text x="172.3" y="111.3">SPI1_CLK</text>
<text x="187.6" y="111.3">SPI1_MOSI</text>
<text x="195.7" y="108.3">VCC</text>
<text x="172.3" y="114.1">RESET</text>
<text x="172.3" y="117">SPI1_SS</text>
<text x="194.8" y="117">GPIO</text>
<text x="195.5" y="114.1">GND</text>
</g>
<g font-size="2.6" fill="#800000">
<text x="243.8" y="16.8">VREF</text>
<text x="243.8" y="19.7">AVSS</text>
<text x="49.8" y="124">AVSS</text>
<text x="49.8" y="126.8">VREF</text>
</g>
<g font-size="2.6" fill="#400000">
<text x="20.3" y="177.5">GND</text>
<text x="38.3" y="176.1">GND</text>
<text x="38.3" y="178.9">GND</text>
<text x="20.3" y="180.4">GND</text>
</g>
<g font-size="2.1">
<text x="30.4" y="2.2">5</text>
<text x="85.4" y="2.2">4</text>
<text x="140.4" y="2.2">3</text>
<text x="195.4" y="2.2">2</text>
<text x="250.4" y="2.2">1</text>
<text x=".8" y="30.1">D</text>
<text x="278.7" y="30.1">D</text>
<text x=".8" y="80.8">C</text>
<text x="278.7" y="80.8">C</text>
<text x=".8" y="131.5">B</text>
<text x="278.7" y="131.5">B</text>
<text x=".8" y="182.2">A</text>
<text x="278.7" y="182.2">A</text>
<text x="30.4" y="207.8">5</text>
<text x="85.4" y="207.8">4</text>
<text x="140.4" y="207.8">3</text>
<text x="195.4" y="207.8">2</text>
<text x="250.4" y="207.8">1</text>
</g>
</svg>
